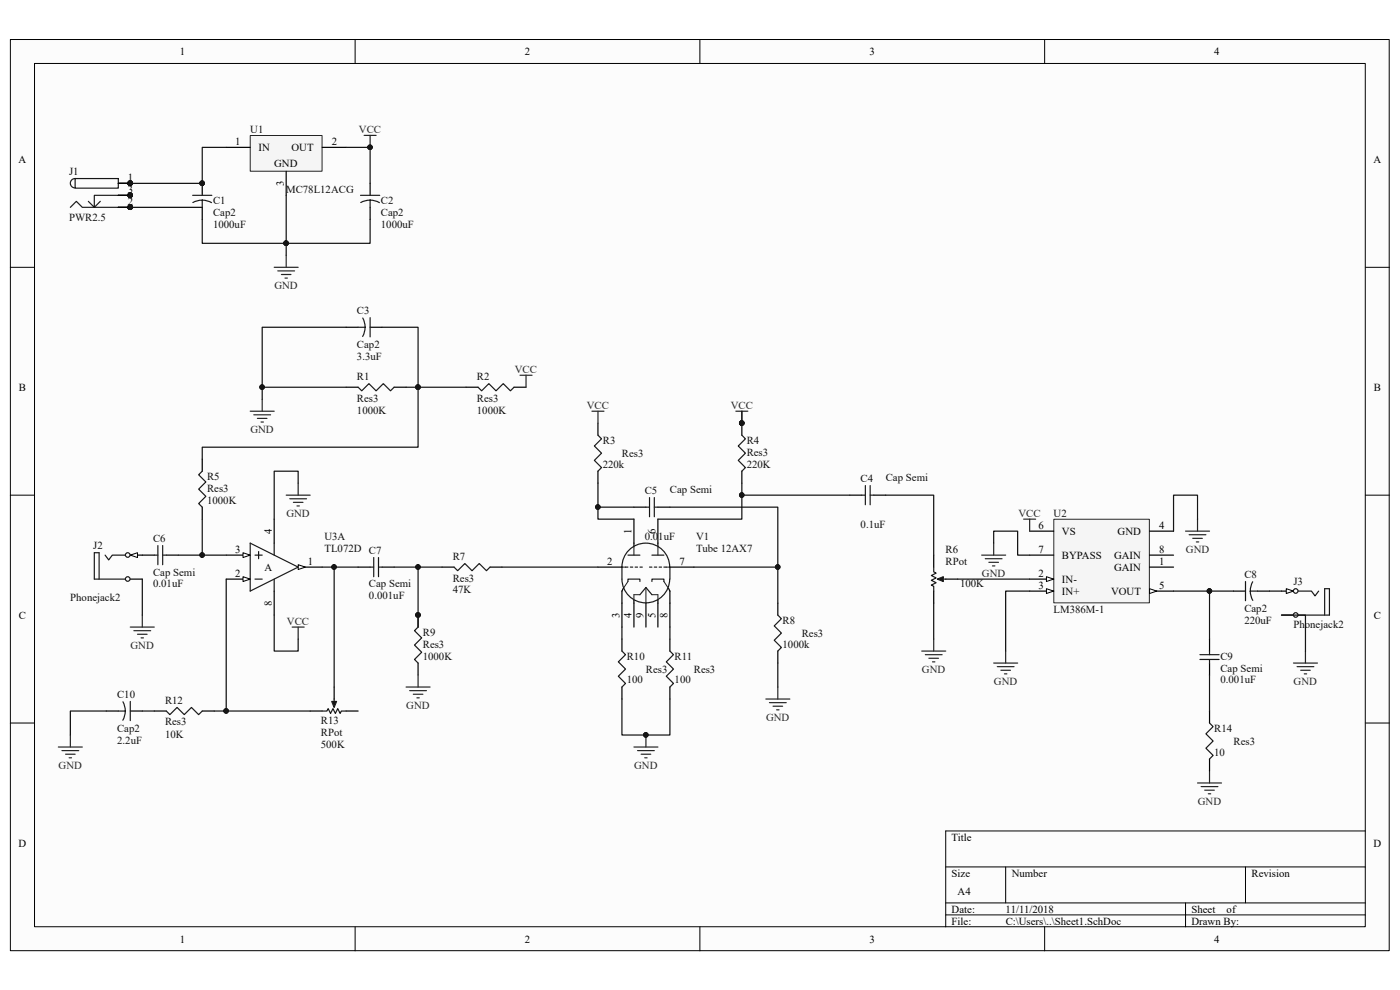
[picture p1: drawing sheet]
<svg xmlns="http://www.w3.org/2000/svg" width="297mm" height="210mm" viewBox="0 0 297 210" stroke-linecap="round" stroke-linejoin="round" font-family="sans-serif">
<path d="M2.2 8.4h292.5v193.3h-292.5z" fill="#fcfcfc"/>
<path d="M2.2 8.4h292.5v193.3h-292.5z" fill="none" stroke="#000" stroke-width=".21"/>
<path d="M7.4 13.5h282.2v183.1h-282.2z" fill="#fcfcfc"/>
<g fill="none" stroke="#000" stroke-width=".21">
<path d="M7.3 13.5h282.3v183.1h-282.3zM75.3 8.4v5.1M148.5 8.4v5.1M221.6 8.4v5.1M2.2 56.7h5.1M289.7 56.7h5.1M2.2 105h5.1M289.7 105h5.1M2.2 153.4h5.1M289.7 153.4h5.1M289.7 176.3h-89.1v20.3M75.3 196.6v5.1"/>
<path d="M148.5 196.6v5.1M200.6 183.9h89.1M200.6 191.5h89.1M200.6 194.1h89.1M213.4 183.9v7.6M221.6 196.6v5.1M251.5 191.5v5.1M264.2 183.9v7.6"/>
</g>
<path d="M48 122.9h5.1" fill="none" stroke="#000" stroke-width=".25"/>
<path d="M51.6 122.3l1.5 .6-1.5 .5z" fill="#fcfcfc"/>
<path d="M51.6 122.3l1.5 .6-1.5 .5z" fill="none" stroke="#000" stroke-width=".21"/>
<path d="M48 117.8h5.1" fill="none" stroke="#000" stroke-width=".25"/>
<path d="M51.6 117.3l1.5 .5-1.5 .5z" fill="#fcfcfc"/>
<path d="M51.6 117.3l1.5 .5-1.5 .5z" fill="none" stroke="#000" stroke-width=".21"/>
<path d="M63.3 120.3h5" fill="none" stroke="#000" stroke-width=".25"/>
<path d="M63.3 119.8l1.5 .5-1.5 .5z" fill="#fcfcfc"/>
<path d="M63.3 119.8l1.5 .5-1.5 .5z" fill="none" stroke="#000" stroke-width=".21"/>
<g fill="none" stroke="#1c1c1c" stroke-width=".25">
<path d="M32.7 117.8h.8M33.5 115.7v4.1M34.5 117.8h.8M34.5 115.7v4.1M53.1 115.2l10.2 5.1-10.2 5.1zM54.1 117.8h1.5M54.9 117v1.5M58.2 115.2v2.6M79.3 118.3v4M80.3 118.3v4M133.2 117.8h2.6M138.3 117.8h2.5"/>
<path d="M54.1 122.9h1.5M58.2 122.9v2.5M78.5 120.3h.8M80.3 120.3h.8M132.7 120.3h.5M133.2 123.4v-.5h2.6v.5M133.7 120.3h.5M134.7 120.3h.6M135.8 126.2l1.2-1.6 1.3 1.6M135.8 120.3h.5M137.8 120.3h.5M138.3 123.4v-.5h2.5v.5"/>
<path d="M138.8 120.3h.5M139.8 120.3h.5M140.8 120.3h.6M142.1 120.3v.1a5.1 5.1 0 0 0-5.1-5.2 5.1 5.1 0 0 0-5.1 5.2v-.1a7.3 7.3 0 0 0 1.2 5.8 5.1 5.1 0 0 0 5.6 1.5 5.1 5.1 0 0 0 3.4-4.7M142.1 120.3v2.6M70.9 148.3v1.3"/>
</g>
<g fill="none" stroke="#000" stroke-width=".25">
<path d="M30.2 117.8h2.5M35.3 117.8h2.5M58.2 110.1v5.1M134.5 110.1v5.9M139.6 110.1v5.9M58.2 125.4v5.1M76 120.3h2.5M81.1 120.3h2.5M126.9 120.3h5M132.2 124.9l-.3 .5v7.6M134.5 127.4v5.6M137 127.9v5.1"/>
<path d="M139.6 127.4v5.6M141.9 124.9l.2 .5v7.6M142.1 120.3h5.1M65.8 150.8h2.5M73.4 150.8h2.6"/>
</g>
<path d="M134.5 116v1.8M139.6 116v1.8M131.9 120.3h.8M133.2 123.4l-1 1.5M135.8 126.2h-1.3v1.2M137 124.6v3.3M138.3 126.2h1.3v1.2M140.8 123.4l1.1 1.5M141.4 120.3h.7" fill="none" stroke="#1c1c1c" stroke-width=".21"/>
<path d="M70.4 148.8h1l-.5 1.3z" fill="#1c1c1c"/>
<path d="M88.7 133l-.8 .8 1.6 1.5-1.6 1.5 1.6 1.6-1.6 1.5 .8 .8M96.3 120.3l.8 .8 1.5-1.6 1.5 1.6 1.6-1.6 1.5 1.6 .8-.8M25.1 150.8h1.5M26.1 148.9l.4 1.1 .1 .9-.2 1.1-.3 .8M27.6 148.8v4.1M35.3 150.8l.7 .8 1.6-1.5 1.5 1.5 1.5-1.5 1.5 1.5 .8-.8M68.3 150.8h1.1l.2-.5 .5 1 .5-1 .5 1 .6-1 .5 1 .2-.5h1M70.4 148.8h1l-.5 1.3z" fill="none" stroke="#1c1c1c" stroke-width=".25"/>
<path d="M27.6 117.8h2.6M88.7 130.5v2.5M93.8 120.3h2.5M104 120.3h2.5M22.6 150.8h2.5M27.6 150.8h2.6M32.7 150.8h2.6M42.9 150.8h2.6M70.9 145.7v2.6M88.7 140.7v2.5" fill="none" stroke="#000" stroke-width=".25"/>
<circle cx="88.7" cy="130.5" r=".48" fill="#0e0e0e" stroke="#0e0e0e" stroke-width=".21"/>
<g fill="none" stroke="#262626" stroke-width=".25">
<path d="M60.7 105h5.1M61.5 105.8h3.5M62.2 106.6h2.1M63 107.3h.5M63.3 102.5v2.5M62 133h2.5M63.3 133v2.6M12.4 158.5h5.1M13.1 159.2h3.6M13.9 160h2M14.9 155.9v2.6M86.2 145.7h5"/>
<path d="M86.9 146.5h3.6M87.7 147.3h2M88.4 148h.6M88.7 143.2v2.5M14.7 160.8h.5"/>
</g>
<path d="M27.6 117.8l1.6-.5v1z" fill="#fcfcfc"/>
<path d="M27.6 117.8l1.6-.5v1z" fill="none" stroke="#000" stroke-width=".21"/>
<g fill="none" stroke="#000" stroke-width=".25">
<path d="M42.9 38.9v2.5M78.5 38.9v2.5M42.9 44v2.5M78.5 44v2.5M73.4 69.4h2.6M78.5 69.4h2.6M42.9 97.4v2.6M73.4 82.1h2.6M83.6 82.1h2.6M98.9 82.1h2.5M109 82.1h2.6M42.9 107.6v2.5"/>
<path d="M27.6 122.9h2.6"/>
</g>
<g fill="none" stroke="#1c1c1c" stroke-width=".25">
<path d="M40.9 41.4h4M42.9 42.5v1.5M42.9 42.5l1.2 .2 .8 .3M42.9 42.5h-.8l-1.2 .5M76.5 41.4h4.1M76.5 43l1.2-.5h.9l1.1 .2 .8 .3M78.5 42.5v1.5M76 69.4h1.5M77 67.5l.4 1.1 .1 .9-.2 1.1-.4 .8M78.5 67.4v4.1M42.9 100l-.8 .7 1.6 1.5-1.6 1.6 1.6 1.5-1.6 1.5 .8 .8M76 82.1l.7 .8 1.6-1.5 1.5 1.5 1.5-1.5 1.5 1.5 .8-.8"/>
<path d="M101.4 82.1l.8 .8 1.5-1.5 1.5 1.5 1.6-1.5 1.5 1.5 .7-.8M22.3 117.8l.8 1 .7-1h2.8M21 122.9v-5.6h-1v5.6h6.6"/>
<circle cx="27.1" cy="117.7" r=".49"/>
<circle cx="27.1" cy="122.8" r=".49"/>
</g>
<path d="M53.1 87.2h5.1M53.8 88h3.6M54.6 88.8h2M55.4 89.5h.5M55.6 84.7v2.5M27.6 133h5.1M28.4 133.8h3.6M29.2 134.6h2M29.9 135.3h.5M30.2 130.5v2.5" fill="none" stroke="#262626" stroke-width=".25"/>
<circle cx="42.9" cy="38.9" r=".48" fill="#0e0e0e" stroke="#0e0e0e" stroke-width=".21"/>
<path d="M53.1 28.8h15.2v7.5h-15.2z" fill="#f5f5f5"/>
<path d="M53.1 28.7h15.2v7.6h-15.2z" fill="none" stroke="#262626" stroke-width=".21"/>
<g fill="none" stroke="#000" stroke-width=".25">
<path d="M48 31.3h5.1M60.7 36.4v5M68.3 31.3h5.1M126.9 89.8v2.5M126.9 100v2.5M157.4 89.8v2.5M157.4 100v2.5M134.5 107.6h2.5M139.6 107.6h2.5M180.3 105h2.5M185.4 105h2.5M198.1 117.8v2.5"/>
<path d="M131.9 135.6v2.5M142.1 135.6v2.5M165 127.9v2.6M165 138.1v2.6M198.1 125.4v2.5M131.9 145.7v2.6M142.1 145.7v2.6"/>
</g>
<g fill="none" stroke="#262626" stroke-width=".25">
<path d="M58.2 56.7h5.1M58.9 57.5h3.6M59.7 58.2h2M60.5 59h.5M60.7 54.2v2.5M134.5 158.5h5.1M135.3 159.2h3.5M136 160h2.1M137 155.9v2.6M162.5 148.3h5.1M163.2 149.1h3.6M164 149.8h2"/>
<path d="M164.8 150.6h.5M165 145.7v2.6M136.8 160.8h.5"/>
</g>
<g fill="none" stroke="#1c1c1c" stroke-width=".25">
<path d="M126.9 92.3l.7 .8-1.5 1.5 1.5 1.5-1.5 1.6 1.5 1.5-.7 .8M157.4 92.3l.7 .8-1.5 1.5 1.5 1.5-1.5 1.6 1.5 1.5-.7 .8M137 107.6h.8M137.8 105.6v4M138.8 105.6v4M138.8 107.6h.8M182.8 105h.8M183.6 103v4.1M184.6 103v4.1M184.6 105h.8M131.9 138.1l.8 .8-1.5 1.5 1.5 1.5-1.5 1.6 1.5 1.5-.8 .7M142.1 138.1l.8 .8-1.5 1.5 1.5 1.5-1.5 1.6 1.5 1.5-.8 .7"/>
<path d="M165 130.5l.8 .7-1.5 1.6 1.5 1.5-1.5 1.5 1.5 1.6-.8 .7M199.4 122.9h1.2"/>
</g>
<g fill="#0e0e0e" stroke="#0e0e0e" stroke-width=".21">
<circle cx="157.4" cy="89.8" r=".48"/>
<circle cx="137" cy="155.9" r=".48"/>
</g>
<path d="M198.9 122.9l1.2-.6v1.1z" fill="#1c1c1c"/>
<path d="M198.1 120.3v1l.5 .3-1 .5 1 .5-1 .5 1 .5-1 .5 .5 .3v1M198.9 122.9l1.2-.6v1.1z" fill="none" stroke="#1c1c1c" stroke-width=".25"/>
<path d="M200.6 122.9h2.6" fill="none" stroke="#000" stroke-width=".25"/>
<path d="M195.5 138.1h5.1M196.3 138.9h3.6M197.1 139.6h2M198.1 135.6v2.5M197.8 140.4h.5" fill="none" stroke="#262626" stroke-width=".25"/>
<path d="M223.6 110.2h20.2v17.7h-20.2z" fill="#f5f5f5"/>
<path d="M223.6 110.2h20.2v17.7h-20.2z" fill="none" stroke="#262626" stroke-width=".21"/>
<path d="M218.4 122.9h5.1M243.9 120.3h5.1" fill="none" stroke="#000" stroke-width=".25"/>
<path d="M222 122.3l1.5 .6-1.5 .5z" fill="#fcfcfc"/>
<path d="M222 122.3l1.5 .6-1.5 .5z" fill="none" stroke="#000" stroke-width=".21"/>
<path d="M218.4 125.4h5.1" fill="none" stroke="#000" stroke-width=".25"/>
<path d="M222 124.9l1.5 .5-1.5 .5z" fill="#fcfcfc"/>
<path d="M222 124.9l1.5 .5-1.5 .5z" fill="none" stroke="#000" stroke-width=".21"/>
<path d="M243.9 112.7h5.1M243.9 125.4h5.1" fill="none" stroke="#000" stroke-width=".25"/>
<path d="M243.9 124.9l1.5 .5-1.5 .5z" fill="#fcfcfc"/>
<path d="M243.9 124.9l1.5 .5-1.5 .5z" fill="none" stroke="#000" stroke-width=".21"/>
<path d="M218.4 112.7h5.1M218.4 117.8h5.1M243.9 117.8h5.1M256.6 135.6v2.5M261.7 125.4h2.5M266.8 125.4h2.5M271.9 125.4h2.5M256.6 140.7v2.5" fill="none" stroke="#000" stroke-width=".25"/>
<path d="M251.5 112.7h5.1M252.3 113.4h3.5M253 114.2h2.1M253.8 115h.5M254.1 110.1v2.6M213.4 138.1v2.6M210.8 140.7h5.1M211.6 141.4h3.5M212.3 142.2h2.1M213.1 142.9h.5" fill="none" stroke="#262626" stroke-width=".25"/>
<path d="M254.6 138.9h4M254.6 139.9h4M256.6 138.1v.8M256.6 139.9v.8M264.2 123.4v4M265.3 125.4l.1 1.2 .4 .8M265.3 125.4h1.5M265.8 123.4l-.5 1.2v.8" fill="none" stroke="#1c1c1c" stroke-width=".25"/>
<path d="M272.9 124.9l1.5 .5-1.5 .5z" fill="#fcfcfc"/>
<path d="M272.9 124.9l1.5 .5-1.5 .5z" fill="none" stroke="#000" stroke-width=".21"/>
<path d="M25.1 38.9h2.5M25.1 44h2.5M25.1 41.4h2.5M271.9 130.5h2.5M256.6 150.8v2.6M256.6 161v2.6" fill="none" stroke="#000" stroke-width=".25"/>
<g fill="none" stroke="#1c1c1c" stroke-width=".25">
<path d="M15.9 37.9h9.2v2h-9.2zM15.9 37.9a.99 .99 0 0 0-1 1 .99 .99 0 0 0 1 1M14.9 44l1.3-1.3 1.3 1.3h7.6M21.3 42.7l-1.3 1.3M25.1 41.4h-5.1v2.6l-1.3-1.3M275.4 125.4h2.8l.8 1 .7-1M275.4 130.5h6.6v-5.6h-1v5.6M256.6 153.4l.8 .7-1.6 1.6 1.6 1.5-1.6 1.5 1.6 1.6-.8 .7"/>
<circle cx="274.9" cy="130.5" r=".49"/>
<circle cx="274.9" cy="125.4" r=".49"/>
</g>
<g fill="none" stroke="#262626" stroke-width=".25">
<path d="M77.2 28.7h2.6M78.5 28.7v2.6M110.3 79.6h2.6M111.6 79.6v2.5M125.6 87.2h2.5M126.9 87.2v2.6M156.1 87.2h2.6M157.4 87.2v2.6M208.3 117.8h5.1M209 118.5h3.6M209.8 119.3h2M210.8 115.2v2.6"/>
<path d="M217.2 110.1h2.5M218.4 110.1v2.6M210.6 120.1h.5M277 138.1v2.6M274.4 140.7h5.1M275.2 141.4h3.5M275.9 142.2h2.1M276.7 142.9h.5M254.1 166.1h5M254.8 166.9h3.6M255.6 167.6h2M256.3 168.4h.6"/>
<path d="M256.6 163.6v2.5"/>
</g>
<g fill="#0e0e0e" stroke="#0e0e0e" stroke-width=".21">
<circle cx="27.6" cy="38.9" r=".48"/>
<circle cx="27.6" cy="44" r=".48"/>
<circle cx="27.6" cy="41.4" r=".48"/>
<circle cx="157.4" cy="89.8" r=".48"/>
<circle cx="78.5" cy="31.2" r=".48"/>
<circle cx="70.9" cy="120.3" r=".48"/>
<circle cx="48" cy="150.8" r=".48"/>
<circle cx="88.7" cy="120.3" r=".48"/>
<circle cx="88.7" cy="130.5" r=".48"/>
<circle cx="55.6" cy="82.1" r=".48"/>
<circle cx="88.7" cy="82.1" r=".48"/>
<circle cx="42.9" cy="117.7" r=".48"/>
<circle cx="60.7" cy="51.6" r=".48"/>
<circle cx="137" cy="155.9" r=".48"/>
<circle cx="126.8" cy="107.6" r=".48"/>
<circle cx="165" cy="120.3" r=".48"/>
<circle cx="157.4" cy="105" r=".48"/>
<circle cx="256.6" cy="125.4" r=".48"/>
<circle cx="42.9" cy="38.9" r=".48"/>
</g>
<g fill="none" stroke="#0e0e0e" stroke-width=".25">
<path d="M48 31.3h-5.1v7.6h-15.3M73.4 31.3h5.1v7.6M27.6 44h15.3M42.9 46.5v5.1h35.6v-5.1M60.7 41.4v12.8M73.4 69.4h-17.8v15.3M81.1 69.4h7.6v25.5h-45.8v2.5M55.6 82.1h17.8M86.2 82.1h12.7M157.4 87.2v2.6M37.8 117.8h10.2M42.9 110.1v7.7"/>
<path d="M63.3 102.5v-2.5h-5.1v10.1M126.9 102.5v7.6h7.6M126.9 107.6h7.6M142.1 107.6h22.9v20.3M157.4 102.5v7.6h-17.8M157.4 105h22.9M187.9 105h10.2v12.8M210.8 115.2v-2.5h5.1v5.1h2.5M254.1 110.1v-5.1h-5.1v7.7M30.2 122.9v7.6M48 122.9v27.9M58.2 130.5v7.6h5.1v-2.5"/>
<path d="M68.3 120.3h7.7M70.9 120.3v25.4M83.6 120.3h5.1v12.7M88.7 120.3h5.1M106.5 120.3h20.4M131.9 133v2.6M142.1 133v2.6M147.2 120.3h17.8M198.1 127.9v7.7M203.2 122.9h15.2M218.4 125.4h-5v12.7M249 125.4h12.7"/>
<path d="M256.6 125.4v10.2M269.3 125.4h2.6M271.9 130.5h5.1v7.6M22.6 150.8h-7.7v5.1M30.2 150.8h2.5M45.5 150.8h20.3M131.9 148.3v7.6h10.2v-7.6M165 140.7v5M256.6 143.2v7.6"/>
</g>
<g font-size="2.3">
<text x="38.2" y="11.7">1</text>
<text x="111.3" y="11.7">2</text>
<text x="184.5" y="11.7">3</text>
<text x="257.6" y="11.7">4</text>
<text x="3.9" y="34.6">A</text>
<text x="49.9" y="30.8">1</text>
<text x="54.9" y="32">IN</text>
<text x="58.2" y="35.3">GND</text>
<text x="61.8" y="32">OUT</text>
<text x="70.4" y="30.8">2</text>
<text x="291.4" y="34.6">A</text>
<text x="27.1" y="38.4">1</text>
<text x="27.1" y="40.9">3</text>
<text x="60.2" y="39.5" transform="rotate(-90 60.2 39.5)">3</text>
<text x="27.1" y="43.5">2</text>
<text x="4" y="82.9">B</text>
<text x="291.5" y="82.9">B</text>
<text x="57.7" y="113.2" transform="rotate(-90 57.7 113.2)">4</text>
<text x="134" y="113.2" transform="rotate(-90 134 113.2)">1</text>
<text x="139.1" y="113.2" transform="rotate(-90 139.1 113.2)">6</text>
<text x="220.3" y="112.2">6</text>
<text x="225.3" y="113.5">VS</text>
<text x="237.1" y="113.5">GND</text>
<text x="245.9" y="112.2">4</text>
<text x="49.9" y="117.3">3</text>
<text x="65.3" y="119.8">1</text>
<text x="128.8" y="119.8">2</text>
<text x="144.1" y="119.8">7</text>
<text x="220.3" y="117.3">7</text>
<text x="225.3" y="118.5">BYPASS</text>
<text x="236.3" y="118.5">GAIN</text>
<text x="245.9" y="119.8">1</text>
<text x="245.9" y="117.3">8</text>
<text x="49.9" y="122.3">2</text>
<text x="56.1" y="121.1">A</text>
<text x="220.3" y="122.3">2</text>
<text x="220.3" y="124.9">3</text>
<text x="225.3" y="123.6">IN-</text>
<text x="236.3" y="121.1">GAIN</text>
<text x="245.9" y="124.9">5</text>
<text x="4" y="131.3">C</text>
<text x="57.7" y="128.6" transform="rotate(-90 57.7 128.6)">8</text>
<text x="131.4" y="131.1" transform="rotate(-90 131.4 131.1)">3</text>
<text x="134" y="131.1" transform="rotate(-90 134 131.1)">4</text>
<text x="136.5" y="131.1" transform="rotate(-90 136.5 131.1)">9</text>
<text x="139.1" y="131.1" transform="rotate(-90 139.1 131.1)">5</text>
<text x="141.6" y="131.1" transform="rotate(-90 141.6 131.1)">8</text>
<text x="225.3" y="126.2">IN+</text>
<text x="235.7" y="126.2">VOUT</text>
<text x="291.5" y="131.3">C</text>
<text x="3.9" y="179.6">D</text>
<text x="201.9" y="178.3">Title</text>
<text x="291.4" y="179.6">D</text>
<text x="201.9" y="186">Size</text>
<text x="214.6" y="186">Number</text>
<text x="265.5" y="186">Revision</text>
<text x="203.2" y="189.8">A4</text>
<text x="201.9" y="193.6">Date:</text>
<text x="201.9" y="196.1">File:</text>
<text x="213.3" y="193.6">11/11/2018</text>
<text x="213.4" y="196.1">C:\Users\..\Sheet1.SchDoc</text>
<text x="252.8" y="193.6">Sheet</text>
<text x="252.8" y="196.1">Drawn By:</text>
<text x="260.2" y="193.6">of</text>
<text x="38.2" y="199.9">1</text>
<text x="111.3" y="199.9">2</text>
<text x="184.5" y="199.9">3</text>
<text x="257.6" y="199.9">4</text>
</g>
<g font-size="2.3" fill="#0e0e0e">
<text x="53.1" y="28.2">U1</text>
<text x="14.6" y="37.1">J1</text>
<text x="60.7" y="40.9">MC78L12ACG</text>
<text x="14.6" y="46.8">PWR2.5</text>
<text x="45.2" y="43.2">C1</text>
<text x="45.2" y="45.8">Cap2</text>
<text x="80.8" y="43.2">C2</text>
<text x="80.8" y="45.8">Cap2</text>
<text x="45.2" y="48.3">1000uF</text>
<text x="80.8" y="48.3">1000uF</text>
<text x="75.7" y="66.6">C3</text>
<text x="75.7" y="76.3">3.3uF</text>
<text x="75.7" y="73.7">Cap2</text>
<text x="75.7" y="80.6">R1</text>
<text x="101.2" y="80.6">R2</text>
<text x="75.7" y="87.8">1000K</text>
<text x="75.7" y="85.2">Res3</text>
<text x="101.2" y="87.8">1000K</text>
<text x="101.2" y="85.2">Res3</text>
<text x="127.9" y="94.1">R3</text>
<text x="158.4" y="94.1">R4</text>
<text x="43.9" y="101.7">R5</text>
<text x="127.9" y="99.2">220k</text>
<text x="132" y="96.9">Res3</text>
<text x="158.4" y="99.2">220K</text>
<text x="158.4" y="96.6">Res3</text>
<text x="187.9" y="102">Cap Semi</text>
<text x="43.9" y="106.8">1000K</text>
<text x="43.9" y="104.3">Res3</text>
<text x="136.8" y="104.8">C5</text>
<text x="142.1" y="104.6">Cap Semi</text>
<text x="182.6" y="102.2">C4</text>
<text x="182.6" y="111.9">0.1uF</text>
<text x="223.5" y="109.6">U2</text>
<text x="19.8" y="116.5">J2</text>
<text x="32.5" y="115">C6</text>
<text x="68.8" y="114.5">U3A</text>
<text x="68.8" y="117">TL072D C7</text>
<text x="96.1" y="118.8">R7</text>
<text x="136.8" y="114.5">0.01uF</text>
<text x="147.7" y="114.5">V1</text>
<text x="147.7" y="117">Tube 12AX7</text>
<text x="200.6" y="117.3">R6</text>
<text x="200.6" y="119.8">RPot</text>
<text x="32.5" y="124.6">0.01uF</text>
<text x="32.5" y="122.1">Cap Semi</text>
<text x="78.3" y="124.6">Cap Semi</text>
<text x="96.1" y="125.9">47K</text>
<text x="96.1" y="123.4">Res3</text>
<text x="203.7" y="124.6">100K</text>
<text x="264" y="122.6">C8</text>
<text x="274.4" y="124.1">J3</text>
<text x="14.9" y="127.4">Phonejack2</text>
<text x="78.3" y="127.2">0.001uF</text>
<text x="223.5" y="130">LM386M-1</text>
<text x="264" y="129.8">Cap2</text>
<text x="89.7" y="134.8">R9</text>
<text x="89.7" y="137.4">Res3</text>
<text x="166" y="137.4">1000k</text>
<text x="166" y="132.3">R8</text>
<text x="170.1" y="135.1">Res3</text>
<text x="264" y="132.3">220uF</text>
<text x="274.4" y="133.3">Phonejack2</text>
<text x="89.7" y="139.9">1000K</text>
<text x="133" y="139.9">R10</text>
<text x="137" y="142.7">Res3</text>
<text x="143.1" y="139.9">R11</text>
<text x="147.2" y="142.7">Res3</text>
<text x="258.9" y="139.9">C9</text>
<text x="258.9" y="142.5">Cap Semi</text>
<text x="24.8" y="148">C10</text>
<text x="35" y="149.3">R12</text>
<text x="133" y="145">100</text>
<text x="143.1" y="145">100</text>
<text x="258.9" y="145">0.001uF</text>
<text x="24.8" y="155.2">Cap2</text>
<text x="35" y="153.9">Res3</text>
<text x="68.1" y="153.6">R13</text>
<text x="257.6" y="155.2">R14</text>
<text x="24.8" y="157.7">2.2uF</text>
<text x="35" y="156.5">10K</text>
<text x="68.1" y="158.7">500K</text>
<text x="68.1" y="156.2">RPot</text>
<text x="257.6" y="160.3">10</text>
<text x="261.7" y="158">Res3</text>
</g>
<g font-size="2.3" fill="#262626">
<text x="76.2" y="28.2">VCC</text>
<text x="58.2" y="61.3">GND</text>
<text x="109.2" y="79.1">VCC</text>
<text x="124.5" y="86.7">VCC</text>
<text x="155" y="86.7">VCC</text>
<text x="53.1" y="91.8">GND</text>
<text x="60.7" y="109.6">GND</text>
<text x="216.1" y="109.6">VCC</text>
<text x="251.6" y="117.3">GND</text>
<text x="208.3" y="122.3">GND</text>
<text x="27.7" y="137.6">GND</text>
<text x="60.9" y="132.5">VCC</text>
<text x="195.6" y="142.7">GND</text>
<text x="210.9" y="145.2">GND</text>
<text x="274.4" y="145.2">GND</text>
<text x="86.2" y="150.3">GND</text>
<text x="162.5" y="152.9">GND</text>
<text x="12.4" y="163.1">GND</text>
<text x="134.5" y="163.1">GND</text>
<text x="254.1" y="170.7">GND</text>
</g>
</svg>
